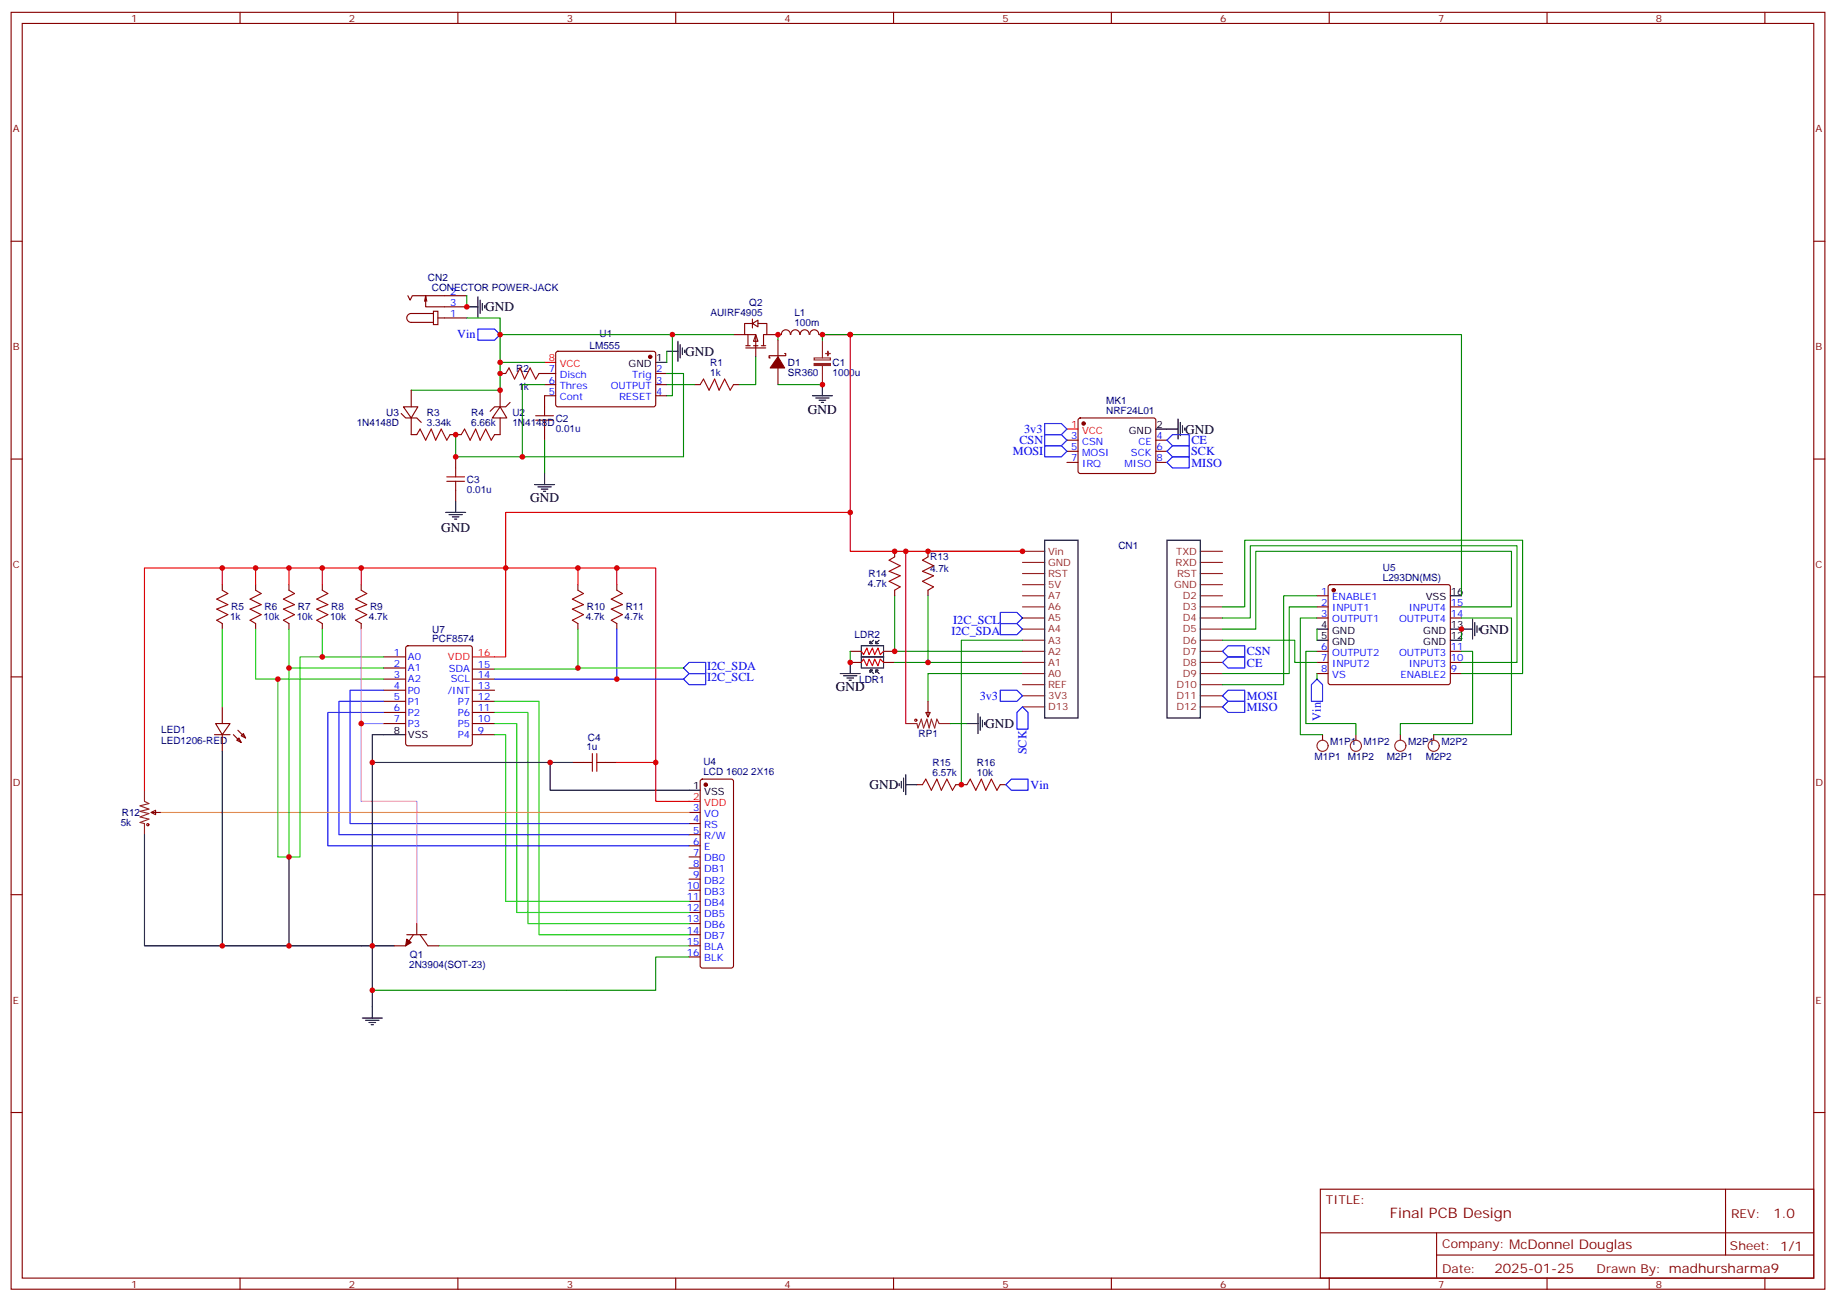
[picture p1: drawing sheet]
<svg xmlns="http://www.w3.org/2000/svg" width="583mm" height="413mm" viewBox="0 0 583 413" stroke-linecap="round" stroke-linejoin="round" font-family="sans-serif">
<g fill="none" stroke="#870000" stroke-width=".35">
<path d="M3.5 3.9h575.8v405.4h-575.8zM7.1 7.4h568.6v398.3h-568.6zM76.2 3.9v3.5M145.3 3.9v3.5M214.5 3.9v3.5M283.6 3.9v3.5M352.8 3.9v3.5M421.9 3.9v3.5M491.1 3.9v3.5M560.2 3.9v3.5M3.5 76.6h3.6M575.7 76.6h3.6"/>
<path d="M172.9 118.6h3.5M176.6 111.7l.5-.2 30.6 .1 .4 .6v16.5l-.7 .5-30.6-.1-.4-.7v-16.2zM208.1 118.6h3.6M172.9 122.1h3.5M172.9 125.6h3.5M208.1 122.1h3.6M208.1 125.6h3.6M3.5 145.7h3.6M575.7 145.7h3.6M3.5 214.9h3.6M575.7 214.9h3.6M3.5 284h3.6"/>
<path d="M575.7 284h3.6M3.5 353.2h3.6M575.7 353.2h3.6M419.1 377.5h156.6v28.2h-156.6zM547.7 377.5v20.9M419.1 391.4h156.5M456 398.4h119.6M456 391.4v14.1M76.2 405.7v3.6M145.3 405.7v3.6M214.5 405.7v3.6M283.6 405.7v3.6"/>
<path d="M352.8 405.7v3.6M421.9 405.7v3.6M491.1 405.7v3.6M560.2 405.7v3.6"/>
</g>
<path d="M172.9 115h3.5" fill="none" stroke="#f00" stroke-width=".35"/>
<path d="M208.1 115h3.6" fill="none" stroke="#000" stroke-width=".35"/>
<circle cx="206.4" cy="113.3" r=".53" fill="#870000" stroke="#870000" stroke-width=".35"/>
<g fill="#fff" stroke="#870000" stroke-width=".35">
<path d="M239.9 106.2l.7 2.1h-1.4z"/>
<path d="M238.8 102.7l1.8-1.1v2.2z"/>
</g>
<g fill="none" stroke="#870000" stroke-width=".35">
<path d="M129.5 93.9l.7 1.4 .7-1.4h17.3M134.8 95.6l.3-1.7v3.5h13.1M135.1 93.9l.4 1.7M137.6 98.8h1.4v4.2h-1.4zM137.6 99.5h-7.1a1.41 1.41 0 0 0-1.4 1.4 1.41 1.41 0 0 0 1.4 1.4h7.1M139 100.9h9.2M158.7 118.6h1.8M171.1 118.6h1.8M232.8 106.2h3.6M236.7 110.5h6.4M236.7 109.7h1.4M237.4 106.2v3.5"/>
<path d="M238.8 102.7h-2.4v3.5h3.5v7.1M238.8 101.3v2.8M239.2 109.7h1.4M240.6 102.7h2.8v3.5h-1v3.5M241.7 109.7h1.4M243.4 106.2h4.6M246.9 108v5.3M246.9 116.8v5.3M248 106.2a1.41 1.41 0 0 1 1.5-1.5 1.41 1.41 0 0 1 1.4 1.5M249.1 112.2h.3v.7h-5.3v.7h.4M251 106.2a1.41 1.41 0 0 1 1.4-1.5 1.41 1.41 0 0 1 1.4 1.5M254 106.2a1.41 1.41 0 0 1 1.4-1.5 1.41 1.41 0 0 1 1.4 1.5"/>
<path d="M257.1 106.2a1.41 1.41 0 0 1 1.4-1.5 1.41 1.41 0 0 1 1.4 1.5M260 106.2h1.1M127.4 131.3l1.4 1.4h3.5l1.4 1.4M128.1 129.2h4.5l-2.1 3.5zM130.5 123.9v5.3M130.5 132.7v5.3h1.8M142.9 138h3.5M158.7 129.2l2.2 3.5h-4.6zM158.7 123.9v5.3M158.7 132.7v5.3h-1.7M161.9 127.7l-1.4 1.5h-3.5l-1.4 1.4M172.9 125.6v3.6"/>
<path d="M172.9 136.2v3.5M220.5 122.1h1.7M232.8 122.1h1.8M338.7 139.7h3.5M342.4 132.9l.5-.2h23.3l.5 .2 .2 .5-.1 16.5-.6 .4h-23.6l-.4-.7v-16.2zM366.9 139.7h3.5M144.6 145v3.6M144.6 155.6v3.5M338.7 146.8h3.5M338.7 143.3h3.5M366.9 146.8h3.5M366.9 143.3h3.5"/>
<path d="M284 175v1.8M294.6 175v1.8M70.6 185.6v1.8M70.6 197.9v1.8M81.1 185.6v1.8M81.1 197.9v1.8M91.7 185.6v1.8M91.7 197.9v1.8M102.3 185.6v1.8M102.3 197.9v1.8M114.7 185.6v1.8M114.7 197.9v1.8"/>
<path d="M183.4 185.6v1.8M183.4 197.9v1.8M195.8 185.6v1.8M195.8 197.9v1.8M284 187.4v1.7M294.6 187.4v1.7M418 189.1h3.6M418 192.7h3.6M418 196.2h3.6M421.8 185.8l.5-.2h37.4l.5 .2 .2 .5v30.3l-.3 .5-.4 .2h-37.4l-.5-.2-.2-.5v-30.3zM460.4 192.7h3.5M460.4 196.2h3.5"/>
<path d="M121.7 208.5h7.1M121.7 212.1h7.1M121.7 215.6h7.1M121.7 219.1h7.1M129 205.2l.5-.2h19.7l.7 .4v30.6l-.4 .7h-20l-.7-.4v-30.6zM149.9 215.6h7.1M149.9 219.1h7.1M149.9 212.4h7.1M269.9 210.3h3.5M269.9 206.8h3.5M280.5 210.3h3.5M280.5 206.8h3.5"/>
<path d="M418 210.3h3.6M418 206.8h3.6M418 213.8h3.6M460.4 210.3h3.5M460.4 206.8h3.5M460.4 213.8h3.5M68.1 233.2h4.9M68.4 229.7h4.6l-2.4 3.5zM70.6 224.4v5.3M70.6 233.2v5.3M74.1 233.2l2.5 2.5M75.1 235l.7-.7 .8 1.4z"/>
<path d="M75.5 231.8l2.5 2.5M76.6 233.6l.7-.7 .7 1.4zM121.7 222.6h7.1M121.7 226.2h7.1M121.7 229.7h7.1M149.9 222.6h7.1M149.9 226.2h7.1M149.9 229.7h7.1M149.9 233.2h7.1M293.9 226.2h1.4l-.7 1.4zM294.6 222.6v5M419.8 233.2v1.8"/>
<path d="M430.4 233.2v1.8M444.5 233.2v1.8M455.1 233.2v1.8M48 257.9l1.4-.7v1.4zM48 257.9h3.2M181.7 242h3.5M192.3 242h3.5M218.7 257.9h3.5M222.5 247.5l.5-.2h9.1l.5 .2 .2 .5v58.6l-.2 .5-.5 .2h-9.1l-.5-.2-.3-.5v-58.6zM291 249.1h1.8M303.4 249.1h3.5M317.5 249.1h1.8"/>
<path d="M218.7 261.4h3.5M218.7 265h3.5M218.7 268.5h3.5M218.7 272h3.5M218.7 275.6h3.5M218.7 279.1h3.5M129.1 296.7h6.4M131.2 296.7l-2.4 3.5h-3.6M132.3 293.2v3.5M133.3 296.7l2.5 3.5h3.5M218.7 282.6h3.5M218.7 286.1h3.5"/>
<path d="M218.7 289.7h3.5M218.7 293.2h3.5M218.7 296.7h3.5M218.7 300.2h3.5M218.7 303.8h3.5"/>
</g>
<g fill="none" stroke="#a10000" stroke-width=".35">
<path d="M160.5 118.6l1.1-1.8 1.7 3.5 1.8-3.5 1.4 3.5 1.8-3.5 1.7 3.5 1.1-1.7M132.3 138l1-1.8 1.8 3.5 1.8-3.5 1.4 3.5 1.8-3.5 1.7 3.5 1.1-1.7M146.4 138l1.1-1.8 1.7 3.5 1.8-3.5 1.4 3.5 1.8-3.5 1.7 3.5 1.1-1.7M170 133.4h5.7M170 132h5.7M172.9 129.2v2.8M172.9 133.4v2.8M222.2 122.1l1.1-1.8 1.8 3.6 1.7-3.6 1.4 3.6 1.8-3.6 1.8 3.6 1-1.8M141.8 152.8h5.7M141.8 151.4h5.7M144.6 148.6v2.8M144.6 152.8v2.8"/>
<path d="M284 176.8l-1.8 1 3.6 1.8-3.6 1.8 3.6 1.4-3.6 1.7 3.6 1.8-1.8 1.1M294.6 176.8l-1.8 1 3.5 1.8-3.5 1.8 3.5 1.4-3.5 1.7 3.5 1.8-1.7 1.1M70.6 187.4l1.7 1-3.5 1.8 3.5 1.7-3.5 1.5 3.5 1.7-3.5 1.8 1.8 1M81.1 187.4l1.8 1-3.5 1.8 3.5 1.7-3.5 1.5 3.5 1.7-3.5 1.8 1.7 1M91.7 187.4l1.8 1-3.5 1.8 3.5 1.7-3.5 1.5 3.5 1.7-3.5 1.8 1.7 1M102.3 187.4l1.8 1-3.6 1.8 3.6 1.7-3.6 1.5 3.6 1.7-3.6 1.8 1.8 1M114.7 187.4l1.7 1-3.5 1.8 3.5 1.7-3.5 1.5 3.5 1.7-3.5 1.8 1.8 1M183.4 187.4l1.8 1-3.5 1.8 3.5 1.7-3.5 1.5 3.5 1.7-3.5 1.8 1.7 1M195.8 187.4l1.8 1-3.6 1.8 3.6 1.7-3.6 1.5 3.6 1.7-3.6 1.8 1.8 1M188 239.2v5.7M189.4 239.2v5.7M185.2 242h2.8"/>
<path d="M189.4 242h2.9M292.8 249.1l1.1-1.8 1.7 3.6 1.8-3.6 1.4 3.6 1.8-3.6 1.7 3.6 1.1-1.8M306.9 249.1l1.1-1.8 1.7 3.6 1.8-3.6 1.4 3.6 1.8-3.6 1.7 3.6 1.1-1.8"/>
<circle cx="290.7" cy="228.6" r=".35"/>
<circle cx="46.9" cy="261.8" r=".35"/>
</g>
<g fill="none" stroke="#008700" stroke-width=".35">
<path d="M148.2 93.9v3.5M148.2 100.9h10.5v5.3M158.7 115v8.9h-28.2M211.7 118.6h5.3v26.4h-51.2M211.7 111.5v3.5M213.4 106.2v19.4h-1.7M232.8 106.2h-74.1v8.8h14.2M239.9 113.3v8.8h-5.3M246.9 106.2v1.8M261.1 108v-1.8h202.8v82.9M172.9 122.1h-7.1v22.9h-21.2v-7M172.9 139.7v10.6"/>
<path d="M211.7 122.1h8.8M246.9 122.1h14.2M284 189.1v17.7h40.6M294.6 189.1v21.2M388.1 192.7h7v-21.2h88.2v42.3h-19.4M388.1 196.2h8.8v-23h84.6v37.1h-17.6M418 189.1h-10.5v28.2h-19.4M418 192.7h-8.8v21.1h-21.1M418 196.2h-5.3v37h7.1M418 199.7v3.5M463.9 192.7h15.9v-17.7h-81.2v24.7h-10.5M463.9 196.2h15.9v37h-24.7"/>
<path d="M463.9 199.7v3.5M269.9 206.8v3.5M284 210.3h40.6M324.6 213.8h-30v8.8M324.6 203.2h-19.4v45.9M388.1 203.2h22.9v7.1h7M418 206.8h-3.5v22.9h15.9v3.5M418 213.8v1.8M463.9 206.8h3.5v22.9h-22.9v3.5M301.6 229.7h5.3M218.7 303.8h-10.6v10.6h-89.9"/>
</g>
<g fill="#870000" stroke="#870000" stroke-width=".35">
<path d="M246.9 113.3l2.2 3.5h-4.6z"/>
<path d="M129.1 298.1l1.4 1.1-1.7 1z"/>
<circle cx="224" cy="249.1" r=".53"/>
<circle cx="423.3" cy="187.4" r=".53"/>
<circle cx="344" cy="134.4" r=".53"/>
</g>
<g fill="none" stroke="#8c2424" stroke-width=".35">
<path d="M258.4 113.6h5.2v.7h-5.2zM261.1 108v5.6M261.1 116.1v6M324.6 178.5h7M324.6 175h7M381 178.5h7.1M381 175h7.1M324.6 199.7h7M324.6 196.2h7M324.6 192.7h7M324.6 189.1h7M324.6 185.6h7"/>
<path d="M324.6 182.1h7M381 199.7h7.1M381 196.2h7.1M381 192.7h7.1M381 189.1h7.1M381 185.6h7.1M381 182.1h7.1M324.6 217.3h7M324.6 213.8h7M324.6 210.3h7M324.6 206.8h7M324.6 203.2h7"/>
<path d="M381 217.3h7.1M381 213.8h7.1M381 210.3h7.1M381 206.8h7.1M381 203.2h7.1M287.5 229.7h3.5l.4 1.4 1.1-2.8 .7 2.8 1-2.8 .7 2.8 .7-2.8 1.1 2.8 .7-2.8 .7 1.4h3.5M324.6 220.9h7M324.6 224.4h7M381 220.9h7.1M381 224.4h7.1M45.9 250.9v3.5l1.4 .7-2.9 .7 2.9 1.1-2.9 .7 2.9 .7-2.9 1 2.9 .7-2.9 1.1 1.5 .3v3.6"/>
<circle cx="419.8" cy="236.7" r="1.76"/>
<circle cx="430.4" cy="236.7" r="1.76"/>
<circle cx="444.5" cy="236.7" r="1.76"/>
<circle cx="455.1" cy="236.7" r="1.76"/>
</g>
<g fill="#8c2424" stroke="#8c2424" stroke-width=".35">
<path d="M258.4 115.4h5.2v.6h-5.2z"/>
<path d="M262.1 112.2l1.4 .1z"/>
<path d="M262.8 111.5v1.4z"/>
</g>
<g fill="none" stroke="#000" stroke-width=".35">
<path d="M148.2 97.4h3.5M151.7 94.2v6.4M152.4 95.3v4.2M153.1 96.3v2.2M153.8 97v.8M211.7 111.5h3.5M215.2 108.3v6.4M215.9 109.4v4.2M216.6 110.5v2.1M217.3 111.2v.7M257.9 125.6h6.3M258.9 126.3h4.3"/>
<path d="M260 127h2.1M260.7 127.7h.7M261.1 122.1v3.5M366.9 136.2h7M373.9 133v6.4M374.6 134.1v4.2M375.4 135.1v2.2M376.1 135.9v.7M144.6 159.1v3.6M169.7 153.8h6.3M170.7 154.6h4.3M171.8 155.3h2.1"/>
<path d="M172.5 156h.7M172.9 150.3v3.5M141.5 162.7h6.3M142.5 163.4h4.3M143.6 164.1h2.1M144.3 164.8h.7M331.6 171.5h10.6v56.4h-10.6zM370.4 171.5h10.6v56.4h-10.6zM418 199.7h3.6M460.4 199.7h7M460.4 189.1h3.5M467.4 196.5v6.4"/>
<path d="M468.1 197.6v4.2M468.8 198.6v2.2M469.5 199.4v.7M266.7 213.8h6.3M267.8 214.5h4.2M268.8 215.2h2.1M269.5 215.9h.7M269.9 210.3v3.5M273.4 208.5h7.1v3.6h-7.1zM273.4 205h7.1v3.5h-7.1zM276.2 212.8h.7h-.7v.7v-.7l1.1 1M277.3 203.2l-1.1 1.1v-.7v.7h.7h-.7"/>
<path d="M278 212.8h.7h-.7v.7v-.7l1 1M279 203.2l-1 1.1v-.7v.7h.7h-.7M418 203.2h3.6M460.4 203.2h3.5M70.6 238.5v61.7M128.8 233.2h-10.6v8.8h63.5M306.9 229.7h3.5M310.4 226.5v6.4M311.1 227.6v4.2M311.9 228.6v2.2M312.6 229.3v.7M118.2 242v81.2"/>
<path d="M174.6 242v8.9h47.6M285.4 248.7v.7M286.1 248v2.2M286.8 247v4.2M287.5 249.1h3.5M287.5 245.9v6.4M45.9 265v35.2h79.3M91.7 272v28.2M115 323.2h6.4M116.1 323.9h4.2M117.1 324.6h2.1M117.8 325.3h.7"/>
</g>
<g fill="none" stroke="#f00" stroke-width=".35">
<path d="M261.1 106.2h8.8v68.8h54.7h-30M338.7 136.2h3.5M269.9 162.7h-109.4v45.8h-10.6M287.5 175v54.7M70.6 180.3h-24.7v70.6M81.1 180.3h-10.5v5.3M91.7 180.3h-10.6v5.3M102.3 180.3h-10.6v5.3M114.7 185.6v-5.3h81.1v5.3M114.7 180.3h-12.4v5.3M183.4 180.3v5.3M195.8 180.3h12.3v74.1h14.1"/>
<path d="M195.8 242h12.3"/>
</g>
<g fill="none" stroke="#00f" stroke-width=".35">
<path d="M151.7 104.5h5.3l1.7 1.7-1.7 1.8h-5.3zM331.6 134.4h5.3l1.8 1.8-1.8 1.8h-5.3zM331.6 138h5.3l1.8 1.7-1.8 1.8h-5.3zM370.4 139.7l1.8-1.7h5.3v3.5h-5.3zM331.6 141.5h5.3l1.8 1.8-1.8 1.7h-5.3zM370.4 143.3l1.8-1.8h5.3v3.5h-5.3zM370.4 146.8l1.8-1.8h5.3v3.6h-5.3zM195.8 199.7v15.9h-38.8M317.5 194.4h5.3l1.8 1.8-1.8 1.7h-5.3zM317.5 197.9h5.3l1.8 1.8-1.8 1.8h-5.3zM121.7 219.1h-10.6v42.3h107.6M195.8 215.6h21.2"/>
<path d="M217 212.1l1.7-1.8h5.3v3.5h-5.3zM217 215.6l1.7-1.8h5.3v3.5h-5.3zM317.5 219.1h5.3l1.8 1.8-1.8 1.7h-5.3zM388.1 206.8l1.7-1.8h5.3v3.5h-5.3zM388.1 210.3l1.7-1.8h5.3v3.6h-5.3zM418 215.6l1.8 1.7v5.3h-3.5v-5.3zM121.7 226.2h-17.6v42.3h114.6M121.7 222.6h-14.1v42.4h111.1M322.8 226.2l1.8-1.8 1.7 1.8v5.3h-3.5zM388.1 220.9l1.7-1.8h5.3v3.5h-5.3zM389.8 222.6h5.3v3.6h-5.3l-1.7-1.8zM319.3 249.1l1.7-1.8h5.3v3.6h-5.3z"/>
</g>
<path d="M70.6 199.7v24.7M81.1 199.7v15.9h40.6M91.7 199.7v12.4h30M102.3 199.7v8.8h19.4M183.4 199.7v12.7h-26.4M157 222.6h14.1v74.1h47.6M157 226.2h10.6v67h51.1M157 229.7h7v60h54.7M157 233.2h3.5v52.9h58.2" fill="none" stroke="#0c0" stroke-width=".35"/>
<path d="M51.2 257.9h167.5" fill="none" stroke="#f90" stroke-width=".35"/>
<path d="M114.7 199.7v30h7M114.7 229.7v24.7h17.6v38.8" fill="none" stroke="#f0f" stroke-width=".35"/>
<path d="M91.7 212.1v59.9M102.3 208.5h-7.1v63.5h-7v-56.4M183.4 212.1h33.6M139.3 300.2h79.4" fill="none" stroke="#3c0" stroke-width=".35"/>
<path d="M273.4 210.3l.7-1.1 1.1 2.1 .7-2.1 1 2.1 .7-2.1 1.1 2.1 .7-2.1 1.1 1.1M273.4 206.8l.7 1 1.1-2.1 .7 2.1 1-2.1 .7 2.1 1.1-2.1 .7 2.1 1.1-1" fill="none" stroke="#c00" stroke-width=".35"/>
<g fill="#c00">
<circle cx="261.1" cy="122.1" r=".88"/>
<circle cx="246.9" cy="106.2" r=".88"/>
<circle cx="261.1" cy="106.2" r=".88"/>
<circle cx="158.8" cy="123.9" r=".88"/>
<circle cx="158.8" cy="118.6" r=".88"/>
<circle cx="158.8" cy="115" r=".88"/>
<circle cx="213.4" cy="106.2" r=".88"/>
<circle cx="158.8" cy="106.2" r=".88"/>
<circle cx="144.6" cy="138" r=".88"/>
<circle cx="144.6" cy="145" r=".88"/>
<circle cx="91.7" cy="272" r=".88"/>
<circle cx="118.2" cy="314.4" r=".88"/>
<circle cx="183.4" cy="212.1" r=".88"/>
<circle cx="183.4" cy="180.3" r=".88"/>
<circle cx="195.8" cy="180.3" r=".88"/>
<circle cx="174.6" cy="242" r=".88"/>
<circle cx="91.7" cy="212.1" r=".88"/>
<circle cx="70.6" cy="300.2" r=".88"/>
<circle cx="70.6" cy="180.3" r=".88"/>
<circle cx="102.3" cy="180.3" r=".88"/>
<circle cx="91.7" cy="180.3" r=".88"/>
<circle cx="81.1" cy="180.3" r=".88"/>
<circle cx="160.5" cy="180.3" r=".88"/>
<circle cx="88.2" cy="215.6" r=".88"/>
<circle cx="102.3" cy="208.5" r=".88"/>
<circle cx="91.7" cy="300.2" r=".88"/>
<circle cx="114.7" cy="180.3" r=".88"/>
<circle cx="114.7" cy="229.7" r=".88"/>
<circle cx="118.2" cy="300.2" r=".88"/>
<circle cx="118.2" cy="242" r=".88"/>
<circle cx="208.1" cy="242" r=".88"/>
<circle cx="195.8" cy="215.6" r=".88"/>
<circle cx="269.9" cy="106.2" r=".88"/>
<circle cx="269.9" cy="162.7" r=".88"/>
<circle cx="284" cy="175" r=".88"/>
<circle cx="269.9" cy="210.3" r=".88"/>
<circle cx="287.5" cy="175" r=".88"/>
<circle cx="324.6" cy="175" r=".88"/>
<circle cx="294.6" cy="175" r=".88"/>
<circle cx="294.6" cy="210.3" r=".88"/>
<circle cx="463.9" cy="199.7" r=".88"/>
<circle cx="165.8" cy="145" r=".88"/>
<circle cx="284" cy="206.8" r=".88"/>
<circle cx="305.2" cy="249.1" r=".88"/>
<circle cx="148.2" cy="97.4" r=".88"/>
</g>
<text font-size="4.6" fill="#800" x="441.2" y="386.5">Final PCB Design</text>
<g font-size="4.2">
<text x="154" y="98.8">GND</text>
<text x="217.5" y="112.9">GND</text>
<text x="256.5" y="131.3">GND</text>
<text x="376.2" y="137.6">GND</text>
<text x="168.3" y="159.5">GND</text>
<text x="140.1" y="168.8">GND</text>
<text x="469.7" y="201.1">GND</text>
<text x="265.3" y="219.5">GND</text>
<text x="312.7" y="231.1">GND</text>
<text x="276" y="250.6">GND</text>
</g>
<g font-size="4.2" fill="#800">
<text x="562.9" y="386.8">1.0</text>
<text x="474.4" y="404.1">2025-01-25</text>
</g>
<g font-size="3.9" fill="#00f">
<text x="145.2" y="107.4">Vin</text>
<text x="325.1" y="137.5">3v3</text>
<text x="323.6" y="141">CSN</text>
<text x="378.2" y="141.1">CE</text>
<text x="321.5" y="144.5">MOSI</text>
<text x="378.1" y="144.6">SCK</text>
<text x="378.2" y="148.1">MISO</text>
<text x="302" y="201.5">I2C_SDA</text>
<text x="302.6" y="198.1">I2C_SCL</text>
<text x="395.8" y="208.1">CSN</text>
<text x="224.5" y="212.8">I2C_SDA</text>
<text x="395.8" y="211.6">CE</text>
<text x="224.5" y="216.3">I2C_SCL</text>
<text x="311" y="222.1">3v3</text>
<text x="395.8" y="225.7">MISO</text>
<text x="395.8" y="222.1">MOSI</text>
<text x="419.2" y="228.8" transform="rotate(-90 419.2 228.8)">Vin</text>
<text x="325.8" y="239.5" transform="rotate(-90 325.8 239.5)">SCK</text>
<text x="327.1" y="250.4">Vin</text>
</g>
<g font-size="3.9" fill="#800">
<text x="420.9" y="382.1">TITLE:</text>
<text x="549.5" y="386.8">REV:</text>
<text x="457.8" y="396.3">Company: McDonnel Douglas</text>
<text x="549.1" y="396.9">Sheet: 1/1</text>
<text x="457.8" y="404">Date:</text>
<text x="506.8" y="404.1">Drawn By: madhursharma9</text>
</g>
<g font-size="3.2" fill="#800">
<text x="41.6" y="6.9">1</text>
<text x="110.8" y="6.9">2</text>
<text x="179.9" y="6.9">3</text>
<text x="249.1" y="6.9">4</text>
<text x="318.2" y="6.9">5</text>
<text x="387.3" y="6.9">6</text>
<text x="456.5" y="6.9">7</text>
<text x="525.6" y="6.9">8</text>
<text x="4.1" y="42">A</text>
<text x="576.3" y="42">A</text>
<text x="4.1" y="111.2">B</text>
<text x="576.3" y="111.2">B</text>
<text x="4.1" y="180.3">C</text>
<text x="576.3" y="180.3">C</text>
<text x="4.1" y="249.4">D</text>
<text x="576.3" y="249.4">D</text>
<text x="4.1" y="318.6">E</text>
<text x="576.3" y="318.6">E</text>
<text x="41.6" y="408.7">1</text>
<text x="110.8" y="408.7">2</text>
<text x="179.9" y="408.7">3</text>
<text x="249.1" y="408.7">4</text>
<text x="318.2" y="408.7">5</text>
<text x="387.3" y="408.7">6</text>
<text x="456.5" y="408.7">7</text>
<text x="525.6" y="408.7">8</text>
</g>
<g font-size="3.2" fill="#000080">
<text x="135.8" y="89.1">CN2</text>
<text x="137.1" y="92.3">CONECTOR POWER-JACK</text>
<text x="225.5" y="100.2">AUIRF4905</text>
<text x="237.8" y="97.1">Q2</text>
<text x="252.2" y="100.5">L1</text>
<text x="190.3" y="107.1">U1</text>
<text x="252.2" y="103.6">100m</text>
<text x="187.1" y="110.9">LM555</text>
<text x="163.9" y="117.9">R2</text>
<text x="225.4" y="119.3">1k</text>
<text x="225.4" y="116.1">R1</text>
<text x="250.1" y="119.4">SR360</text>
<text x="250.1" y="116.2">D1</text>
<text x="264.3" y="119.4">1000u</text>
<text x="264.3" y="116.2">C1</text>
<text x="164.6" y="123.9">1k</text>
<text x="135.5" y="132">R3</text>
<text x="149.6" y="132">R4</text>
<text x="351.1" y="131.5">NRF24L01</text>
<text x="351.1" y="128.3">MK1</text>
<text x="113.2" y="135.2">1N4148D</text>
<text x="122.6" y="132.1">U3</text>
<text x="135.5" y="135.1">3.34k</text>
<text x="149.6" y="135.1">6.66k</text>
<text x="162.6" y="135.2">1N4148D</text>
<text x="162.6" y="132.1">U2</text>
<text x="176.4" y="137">0.01u</text>
<text x="176.4" y="133.8">C2</text>
<text x="148.2" y="153.2">C3</text>
<text x="148.2" y="156.4">0.01u</text>
<text x="295.3" y="177.9">R13</text>
<text x="355" y="174.4">CN1</text>
<text x="275.7" y="183.2">R14</text>
<text x="295.2" y="181.4">4.7k</text>
<text x="438.9" y="184.4">L293DN(MS)</text>
<text x="438.9" y="181.2">U5</text>
<text x="275.5" y="186.4">4.7k</text>
<text x="73" y="196.9">1k</text>
<text x="73.4" y="193.7">R5</text>
<text x="83.6" y="196.9">10k</text>
<text x="84" y="193.7">R6</text>
<text x="94.2" y="196.9">10k</text>
<text x="94.5" y="193.7">R7</text>
<text x="104.8" y="196.9">10k</text>
<text x="105.1" y="193.7">R8</text>
<text x="117.1" y="196.9">4.7k</text>
<text x="117.5" y="193.7">R9</text>
<text x="185.9" y="196.9">4.7k</text>
<text x="186.3" y="193.7">R10</text>
<text x="198.3" y="196.9">4.7k</text>
<text x="198.6" y="193.7">R11</text>
<text x="137.2" y="203.9">PCF8574</text>
<text x="137.2" y="200.8">U7</text>
<text x="271.3" y="202.6">LDR2</text>
<text x="272.7" y="216.7">LDR1</text>
<text x="51.2" y="232.7">LED1</text>
<text x="51.2" y="236.2">LED1206-RED</text>
<text x="186.1" y="238.2">1u</text>
<text x="186.6" y="235.2">C4</text>
<text x="291.6" y="234.1">RP1</text>
<text x="422.3" y="236.6">M1P1</text>
<text x="432.9" y="236.6">M1P2</text>
<text x="447" y="236.6">M2P1</text>
<text x="457.6" y="236.6">M2P2</text>
<text x="223.3" y="242.9">U4</text>
<text x="296" y="243">R15</text>
<text x="310.1" y="243">R16</text>
<text x="417.3" y="241.4">M1P1</text>
<text x="427.9" y="241.4">M1P2</text>
<text x="440.2" y="241.4">M2P1</text>
<text x="452.5" y="241.4">M2P2</text>
<text x="223.3" y="246.1">LCD 1602 2X16</text>
<text x="296" y="246.3">6.57k</text>
<text x="310.1" y="246.3">10k</text>
<text x="38.3" y="262.1">5k</text>
<text x="38.7" y="259">R12</text>
<text x="130.1" y="304">Q1</text>
<text x="129.9" y="307.2">2N3904(SOT-23)</text>
</g>
<g font-size="3.2" fill="#00f">
<text x="142.9" y="93.5">2</text>
<text x="142.9" y="100.6">1</text>
<text x="142.9" y="97">3</text>
<text x="174.2" y="118.2">7</text>
<text x="177.7" y="120">Disch</text>
<text x="200.7" y="120">Trig</text>
<text x="208.3" y="118.2">2</text>
<text x="174.2" y="121.7">6</text>
<text x="174.2" y="125.3">5</text>
<text x="177.7" y="123.5">Thres</text>
<text x="193.9" y="123.5">OUTPUT</text>
<text x="208.3" y="125.3">4</text>
<text x="208.3" y="121.7">3</text>
<text x="177.7" y="127">Cont</text>
<text x="196.5" y="127">RESET</text>
<text x="340" y="139.4">3</text>
<text x="340" y="142.9">5</text>
<text x="343.5" y="141.1">CSN</text>
<text x="361.4" y="141.1">CE</text>
<text x="367.1" y="142.9">6</text>
<text x="367.1" y="139.4">4</text>
<text x="340" y="146.4">7</text>
<text x="343.5" y="144.7">MOSI</text>
<text x="343.5" y="148.2">IRQ</text>
<text x="356.9" y="148.2">MISO</text>
<text x="359" y="144.7">SCK</text>
<text x="367.1" y="146.4">8</text>
<text x="419.4" y="188.8">1</text>
<text x="422.9" y="190.5">ENABLE1</text>
<text x="419.4" y="192.3">2</text>
<text x="419.4" y="195.8">3</text>
<text x="422.9" y="194.1">INPUT1</text>
<text x="422.9" y="197.6">OUTPUT1</text>
<text x="444.1" y="197.6">OUTPUT4</text>
<text x="447.2" y="194.1">INPUT4</text>
<text x="460.6" y="195.8">14</text>
<text x="460.6" y="192.3">15</text>
<text x="125" y="208.2">1</text>
<text x="129.5" y="209.6">A0</text>
<text x="419.4" y="206.4">6</text>
<text x="419.4" y="209.9">7</text>
<text x="422.9" y="208.2">OUTPUT2</text>
<text x="444.1" y="208.2">OUTPUT3</text>
<text x="460.6" y="209.9">10</text>
<text x="460.6" y="206.4">11</text>
<text x="125" y="211.7">2</text>
<text x="125" y="215.2">3</text>
<text x="129.5" y="213.1">A1</text>
<text x="142.4" y="213.5">SDA</text>
<text x="151.7" y="215.2">14</text>
<text x="151.7" y="212.1">15</text>
<text x="419.4" y="213.5">8</text>
<text x="422.9" y="211.7">INPUT2</text>
<text x="422.9" y="215.2">VS</text>
<text x="444.6" y="215.2">ENABLE2</text>
<text x="447.2" y="211.7">INPUT3</text>
<text x="460.6" y="213.5">9</text>
<text x="125" y="218.8">4</text>
<text x="129.5" y="216.6">A2</text>
<text x="129.5" y="220.2">P0</text>
<text x="142.1" y="220.2">/INT</text>
<text x="143.1" y="216.6">SCL</text>
<text x="151.7" y="218.8">13</text>
<text x="125" y="222.3">5</text>
<text x="125" y="225.8">6</text>
<text x="129.5" y="223.7">P1</text>
<text x="129.5" y="227.2">P2</text>
<text x="145.3" y="227.2">P6</text>
<text x="145.3" y="223.7">P7</text>
<text x="151.7" y="225.8">11</text>
<text x="151.7" y="222.3">12</text>
<text x="125" y="229.3">7</text>
<text x="129.5" y="230.8">P3</text>
<text x="145.3" y="230.8">P5</text>
<text x="151.7" y="232.9">9</text>
<text x="151.7" y="229.3">10</text>
<text x="145.3" y="234.3">P4</text>
<text x="220.1" y="257.6">3</text>
<text x="220.1" y="261.1">4</text>
<text x="223.6" y="259.3">VO</text>
<text x="223.6" y="262.9">RS</text>
<text x="220.1" y="264.6">5</text>
<text x="220.1" y="268.1">6</text>
<text x="223.6" y="266.4">R/W</text>
<text x="223.6" y="269.9">E</text>
<text x="220.1" y="271.7">7</text>
<text x="220.1" y="275.2">8</text>
<text x="223.6" y="273.4">DB0</text>
<text x="220.1" y="278.7">9</text>
<text x="223.6" y="277">DB1</text>
<text x="223.6" y="280.5">DB2</text>
<text x="218" y="282.3">10</text>
<text x="218" y="285.8">11</text>
<text x="223.6" y="284">DB3</text>
<text x="223.6" y="287.5">DB4</text>
<text x="218" y="289.3">12</text>
<text x="218" y="292.8">13</text>
<text x="223.6" y="291.1">DB5</text>
<text x="218" y="296.4">14</text>
<text x="218" y="299.9">15</text>
<text x="223.6" y="294.6">DB6</text>
<text x="223.6" y="298.1">DB7</text>
<text x="218" y="303.4">16</text>
<text x="223.6" y="301.7">BLA</text>
<text x="223.6" y="305.2">BLK</text>
</g>
<g font-size="3.2" fill="#f00">
<text x="174.2" y="114.7">8</text>
<text x="177.7" y="116.5">VCC</text>
<text x="340" y="135.9">1</text>
<text x="343.5" y="137.6">VCC</text>
<text x="142.2" y="209.6">VDD</text>
<text x="151.7" y="208.2">16</text>
<text x="220.1" y="254">2</text>
<text x="223.6" y="255.8">VDD</text>
</g>
<g font-size="3.2">
<text x="199.6" y="116.5">GND</text>
<text x="208.3" y="114.7">1</text>
<text x="358.3" y="137.6">GND</text>
<text x="367.1" y="135.9">2</text>
<text x="452.6" y="190.5">VSS</text>
<text x="460.6" y="188.8">16</text>
<text x="419.4" y="199.4">4</text>
<text x="419.4" y="202.9">5</text>
<text x="422.9" y="201.1">GND</text>
<text x="451.8" y="201.1">GND</text>
<text x="460.6" y="202.9">12</text>
<text x="460.6" y="199.4">13</text>
<text x="422.9" y="204.6">GND</text>
<text x="451.8" y="204.6">GND</text>
<text x="125" y="232.9">8</text>
<text x="129.5" y="234.3">VSS</text>
<text x="220.1" y="250.5">1</text>
<text x="223.6" y="252.3">VSS</text>
</g>
<g font-size="3.2" fill="#8d2323">
<text x="332.7" y="176.1">Vin</text>
<text x="332.7" y="179.6">GND</text>
<text x="373.1" y="179.6">RXD</text>
<text x="373.4" y="176.1">TXD</text>
<text x="332.7" y="183.1">RST</text>
<text x="373.6" y="183.1">RST</text>
<text x="332.7" y="186.7">5V</text>
<text x="332.7" y="190.2">A7</text>
<text x="372.7" y="186.7">GND</text>
<text x="375.5" y="190.2">D2</text>
<text x="332.7" y="193.7">A6</text>
<text x="332.7" y="197.2">A5</text>
<text x="375.5" y="197.2">D4</text>
<text x="375.5" y="193.7">D3</text>
<text x="332.7" y="200.8">A4</text>
<text x="375.5" y="200.8">D5</text>
<text x="332.7" y="204.3">A3</text>
<text x="332.7" y="207.8">A2</text>
<text x="375.5" y="207.8">D7</text>
<text x="375.5" y="204.3">D6</text>
<text x="332.7" y="211.3">A1</text>
<text x="332.7" y="214.9">A0</text>
<text x="375.5" y="214.9">D9</text>
<text x="375.5" y="211.3">D8</text>
<text x="332.7" y="218.4">REF</text>
<text x="332.7" y="221.9">3V3</text>
<text x="373.5" y="221.9">D11</text>
<text x="373.5" y="218.4">D10</text>
<text x="332.7" y="225.5">D13</text>
<text x="373.5" y="225.5">D12</text>
</g>
</svg>
